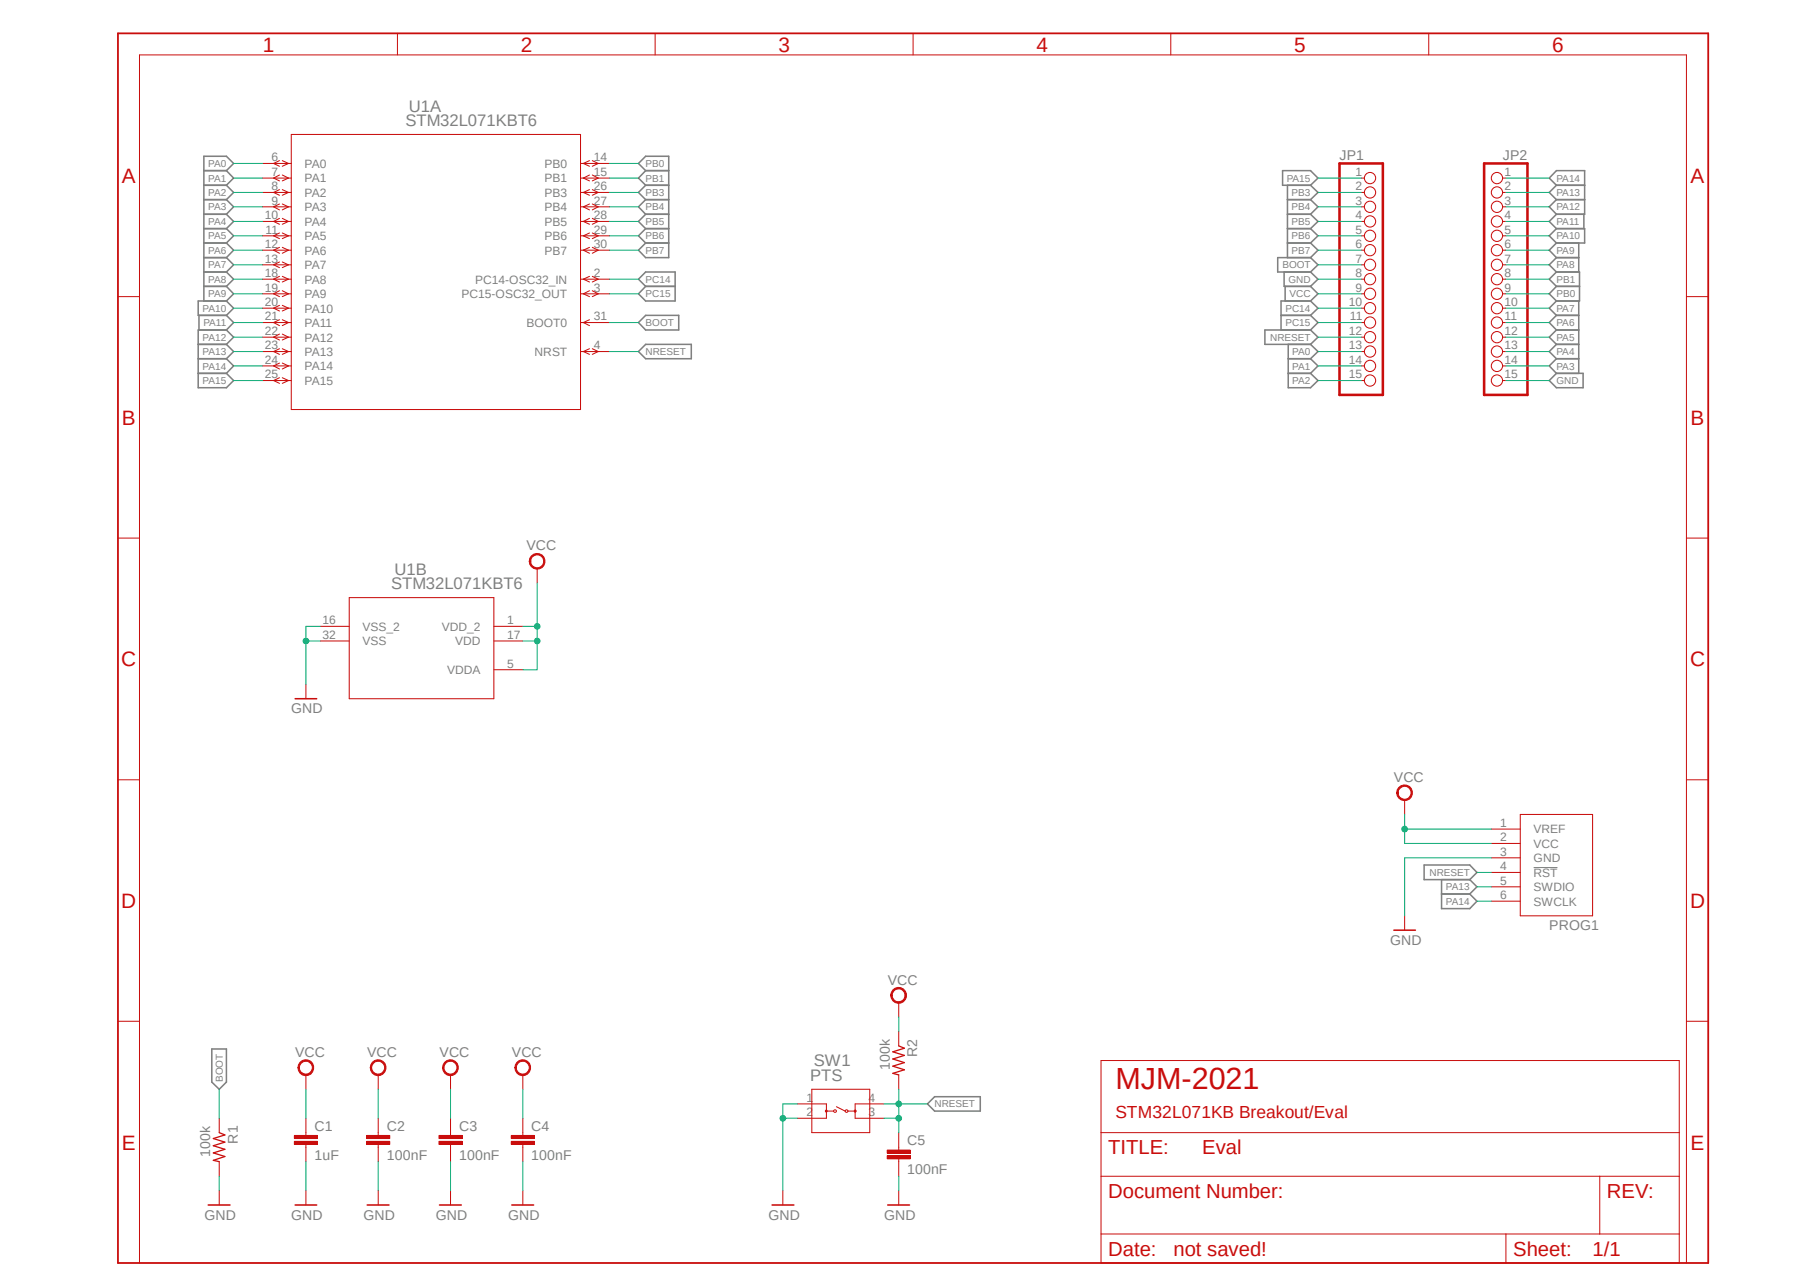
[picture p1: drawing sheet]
<svg xmlns="http://www.w3.org/2000/svg" width="297mm" height="210mm" viewBox="0 0 297 210" stroke-linecap="round" stroke-linejoin="round" font-family="sans-serif">
<path d="M18.9 5.2l263.4 203.7M282.3 5.2l-263.4 203.7" fill="none" stroke="#fff" stroke-width=".17"/>
<path d="M253.2 143.1h3.9" fill="none" stroke="#808080" stroke-width=".17"/>
<g fill="none" stroke="#808080" stroke-width=".25">
<path d="M33.7 28.2h3.7M33.7 30.6h3.7M33.7 32.9h3.7M33.7 35.3h3.7M33.7 37.7h3.7M37.4 28.2l1.2-1.2-1.2-1.2h-3.7v23.9M37.4 28.2l1.2 1.2-1.2 1.2M37.4 30.6l1.2 1.1-1.2 1.2M37.4 32.9l1.2 1.2-1.2 1.2M37.4 35.3l1.2 1.2-1.2 1.2M37.4 37.7l1.2 1.2-1.2 1.2M106.6 28.2l-1.2-1.2 1.2-1.2h3.8v16.7h-3.8l-1.2-1.2 1.2-1.2"/>
<path d="M106.6 28.2h3.8M106.6 30.6h3.8M106.6 32.9h3.8M106.6 35.3h3.8M106.6 37.7h3.8M106.6 28.2l-1.2 1.2 1.2 1.2M106.6 30.6l-1.2 1.1 1.2 1.2M106.6 32.9l-1.2 1.2 1.2 1.2M106.6 35.3l-1.2 1.2 1.2 1.2M106.6 37.7l-1.2 1.2 1.2 1.2M211.8 28.2h4.6l1.2 1.2-1.2 1.2h-4.6zM212.6 32.9h3.8"/>
<path d="M212.6 35.3h3.8M212.6 37.7h3.8M212.6 30.6v11.9M216.4 30.6l1.2 1.1-1.2 1.2M216.4 32.9l1.2 1.2-1.2 1.2M216.4 35.3l1.2 1.2-1.2 1.2M216.4 37.7l1.2 1.2-1.2 1.2M257 30.6l-1.2-1.2 1.2-1.2h4.6v7.1h-4.6M257 30.6h4.6M257 32.9h4.6M257 37.7h4.6v2.4h-4.6M257 37.7l-1.2 1.2 1.2 1.2"/>
<path d="M257 32.9l-1.2 1.2 1.2 1.2M257 30.6l-1.2 1.1 1.2 1.2M257 35.3l-1.2 1.2 1.2 1.2M261.5 35.3v2.4M32.7 56.8h4.7M32.7 59.2h4.7M32.9 52v2.4M33.7 47.2h3.7M33.7 44.9h3.7M33.7 42.5h3.7M33.7 40.1h3.7M37.4 54.4h-4.7v9.6h4.7l1.2-1.2-1.2-1.2"/>
<path d="M37.4 49.7h-4.7v2.3h4.7M37.4 40.1l1.2 1.2-1.2 1.2M37.4 42.5l1.2 1.2-1.2 1.2M37.4 44.9l1.2 1.2-1.2 1.1M37.4 47.2l1.2 1.3-1.2 1.2M37.4 49.7l1.2 1.1-1.2 1.2M37.4 54.4l1.2 1.2-1.2 1.2M37.4 56.8l1.2 1.2-1.2 1.2M37.4 59.2l1.2 1.2-1.2 1.2M37.4 52l1.2 1.2-1.2 1.2M105.4 46.1l1.2-1.2h4.9v4.8h-4.9l-1.2-1.2 1.2-1.3zM105.4 58l1.2-1.2h7.5v2.4h-7.5z"/>
<path d="M105.4 53.2l1.2-1.2h5.5v2.4h-5.5zM106.6 47.2h4.9M106.6 40.1h3.8M211.5 52h4.9M212 44.9v2.3h4.4M212.2 47.2v2.5M212.6 40.1h3.8M212.7 56.8v7.2h3.7l1.2-1.2-1.2-1.2M212.7 59.2h3.7M216.4 44.9l1.2 1.2-1.2 1.1M216.4 42.5h-5.5v2.4h5.5M216.4 47.2l1.2 1.3-1.2 1.2"/>
<path d="M216.4 49.7h-4.9v4.7M216.4 54.4h-7.6v2.4h7.6M216.4 54.4l1.2 1.2-1.2 1.2M216.4 42.5l1.2 1.2-1.2 1.2M216.4 56.8l1.2 1.2-1.2 1.2M216.4 59.2l1.2 1.2-1.2 1.2M216.4 40.1l1.2 1.2-1.2 1.2M216.4 49.7l1.2 1.1-1.2 1.2M216.4 52l1.2 1.2-1.2 1.2M257 47.2h3.8M257 44.9h3.8v4.8h-3.8M257 56.8h3.6"/>
<path d="M257 59.2h3.6M257 54.4h3.6M257 52h3.6M257 42.5h3.6M257 59.2l-1.2 1.2 1.2 1.2M257 56.8l-1.2 1.2 1.2 1.2M257 54.4l-1.2 1.2 1.2 1.2M257 52l-1.2 1.2 1.2 1.2M257 49.7l-1.2 1.1 1.2 1.2M257 42.5l-1.2 1.2 1.2 1.2M257 40.1l-1.2 1.2 1.2 1.2M257 47.2l-1.2 1.3 1.2 1.2"/>
<path d="M257 44.9l-1.2 1.2 1.2 1.1M260.6 40.1v4.8M260.6 49.7v11.9M32.7 61.6h4.7M212.7 61.6h3.7M255.8 62.8l1.2-1.2h4.4v2.4h-4.4zM235.1 142.7h7.6l1.1 1.2-1.1 1.2h-7.6zM238 147.5h4.7M238 145.1v4.8h4.7l1.1-1.2-1.1-1.2M242.7 145.1l1.1 1.2-1.1 1.2M35 173.1h2.4v5.4l-1.2 1.2-1.2-1.2zM153.1 182.1l1.2-1.2h7.5v2.4h-7.5z"/>
</g>
<path d="M127.5 198.8h3.6" fill="none" stroke="#c90d0c" stroke-width=".25"/>
<path d="M148.4 170.2v2.4M148.4 177.3v2.4M129.2 196.4v2.4M148.4 189.3v.4M148.4 191.2v.4" fill="none" stroke="#c90d0c" stroke-width=".17"/>
<path d="M148.4 172.6l.9 .3-1.9 .6 1.9 .6-1.9 .6 1.9 .6-1.9 .6 1.9 .6-1.9 .6 1 .2" fill="none" stroke="#c90d0c" stroke-width=".21"/>
<path d="M146.5 190.7h3.8v.5h-3.8z" fill-rule="evenodd" fill="#c90d0c"/>
<path d="M146.5 190.7h3.8v.5h-3.8z" fill="none" stroke="#c90d0c" stroke-width=".17"/>
<path d="M146.5 189.7h3.8v.5h-3.8z" fill-rule="evenodd" fill="#c90d0c"/>
<g fill="none" stroke="#c90d0c" stroke-width=".17">
<path d="M65.6 5.5v3.6M108.2 5.5v3.6M150.7 5.5v3.6M193.3 5.5v3.6M235.9 5.5v3.6M19.5 48.9h3.5M278.4 48.9h3.6M19.5 88.8h3.5M278.4 88.8h3.6M19.5 128.7h3.5M278.4 128.7h3.6M19.5 168.5h3.5"/>
<path d="M181.8 175h95.4v33.4h-95.4zM278.4 168.5h3.6M36.2 184.5v2.4M36.2 191.6v2.5M36.2 196.4v2.4M86.3 186.9v.5M86.3 188.8v.5M146.5 189.7h3.8v.5h-3.8zM148.4 186.9v2.4M148.4 191.6v2.5M148.4 196.4v2.4M181.8 194.1h95.4"/>
<path d="M181.8 186.9h95.4M264.1 194.1v9.5M23 208.4v-199.3h255.4v199.3M181.8 203.6h95.4M248.6 203.6v4.8"/>
</g>
<path d="M34.4 198.8h3.6M146.6 198.8h3.6" fill="none" stroke="#c90d0c" stroke-width=".25"/>
<path d="M36.2 186.9l.9 .3-1.9 .6 1.9 .6-1.9 .6 1.9 .6-1.9 .6 1.9 .6-1.9 .6 1 .2" fill="none" stroke="#c90d0c" stroke-width=".21"/>
<path d="M19.5 5.5h262.5v202.9h-262.5z" fill="none" stroke="#c90d0c" stroke-width=".3"/>
<path d="M84.4 188.3h3.8v.5h-3.8z" fill-rule="evenodd" fill="#c90d0c"/>
<path d="M84.4 188.3h3.8v.5h-3.8z" fill="none" stroke="#c90d0c" stroke-width=".17"/>
<path d="M84.4 187.3h3.8v.5h-3.8z" fill-rule="evenodd" fill="#c90d0c"/>
<g fill="none" stroke="#c90d0c" stroke-width=".17">
<path d="M50.5 112.9v2.4M246.2 136.8h4.8M246.2 139.1h4.8M251 134.4h11.9v16.7h-11.9zM231.9 151.1v2.4M246.2 141.5h4.8M246.2 143.9h4.8M246.2 146.3h4.8M246.2 148.7h4.8M134 179.7h9.6v7.2h-9.6zM74.4 186.9v.5M74.4 188.8v.5"/>
<path d="M84.4 187.3h3.8v.5h-3.8zM86.3 184.5v2.4M86.3 189.3v2.3M86.3 196.4v2.4M131.7 182.1h4.7v2.4h-4.7M136.4 183.3h1.2M138.1 182.6l1.4 .7M139.5 183.3l.2 .2 .3-.2M139.5 183.3l.2-.2 .3 .2M140 183.3h1.2M146 182.1h-4.8v2.4h4.8"/>
<circle cx="137.9" cy="183.3" r=".23"/>
</g>
<path d="M48.7 115.3h3.6M230.1 153.5h3.6M84.5 198.8h3.6M136.4 183.2l.1 .1-.1 .1-.1-.1zM141.1 183.2l.2 .1-.1 .1z" fill="none" stroke="#c90d0c" stroke-width=".25"/>
<path d="M72.5 188.3h3.8v.5h-3.8z" fill-rule="evenodd" fill="#c90d0c"/>
<path d="M72.5 188.3h3.8v.5h-3.8z" fill="none" stroke="#c90d0c" stroke-width=".17"/>
<path d="M72.5 187.3h3.8v.5h-3.8z" fill-rule="evenodd" fill="#c90d0c"/>
<path d="M50.5 186.9v.5M50.5 188.8v.5M72.5 187.3h3.8v.5h-3.8zM74.4 184.5v2.4M74.4 189.3v2.3M74.4 196.4v2.4" fill="none" stroke="#c90d0c" stroke-width=".17"/>
<path d="M72.6 198.8h3.6" fill="none" stroke="#c90d0c" stroke-width=".25"/>
<path d="M48.6 188.3h3.8v.5h-3.8z" fill-rule="evenodd" fill="#c90d0c"/>
<path d="M48.6 188.3h3.8v.5h-3.8z" fill="none" stroke="#c90d0c" stroke-width=".17"/>
<path d="M48.6 187.3h3.8v.5h-3.8z" fill-rule="evenodd" fill="#c90d0c"/>
<path d="M48.6 187.3h3.8v.5h-3.8zM50.5 184.5v2.4M50.5 189.3v2.3M50.5 196.4v2.4" fill="none" stroke="#c90d0c" stroke-width=".17"/>
<path d="M48.7 198.8h3.6" fill="none" stroke="#c90d0c" stroke-width=".25"/>
<path d="M87.7 91.7a1.3 1.3 0 0 1 2.1 .2 1.3 1.3 0 0 1-.8 2 1.3 1.3 0 0 1-1.6-1.3h.2a1.09 1.09 0 0 1 1.4-1 1.09 1.09 0 0 1 .6 1.7 1.09 1.09 0 0 1-1.7 0l-.2-.3-.1-.4h-.2l.1-.5z" fill-rule="evenodd" fill="#c90d0c"/>
<path d="M87.7 91.7a1.3 1.3 0 0 1 2.1 .2 1.3 1.3 0 0 1-.8 2 1.3 1.3 0 0 1-1.6-1.3h.2a1.09 1.09 0 0 1 1.4-1 1.09 1.09 0 0 1 .6 1.7 1.09 1.09 0 0 1-1.7 0l-.2-.3-.1-.4h-.2l.1-.5zM88.7 93.8v2.4" fill="none" stroke="#c90d0c" stroke-width=".17"/>
<path d="M230.9 129.9a1.3 1.3 0 0 1 2.1 .2 1.3 1.3 0 0 1-.7 1.9 1.3 1.3 0 0 1-1.7-1.2h.2a1.07 1.07 0 0 1 1.4-1 1.07 1.07 0 0 1 .6 1.6 1.07 1.07 0 0 1-1.7 .1l-.2-.3-.1-.4h-.2l.1-.5z" fill-rule="evenodd" fill="#c90d0c"/>
<path d="M230.9 129.9a1.3 1.3 0 0 1 2.1 .2 1.3 1.3 0 0 1-.7 1.9 1.3 1.3 0 0 1-1.7-1.2h.2a1.07 1.07 0 0 1 1.4-1 1.07 1.07 0 0 1 .6 1.6 1.07 1.07 0 0 1-1.7 .1l-.2-.3-.1-.4h-.2l.1-.5zM231.9 132v2.4" fill="none" stroke="#c90d0c" stroke-width=".17"/>
<path d="M49.5 175.3a1.3 1.3 0 0 1 2.1 .1 1.3 1.3 0 0 1-.7 2 1.3 1.3 0 0 1-1.7-1.3h.2a1.09 1.09 0 0 1 1.5-1 1.09 1.09 0 0 1 .4 1.8 1.09 1.09 0 0 1-1.8-.4l-.1-.4h-.2l.1-.4z" fill-rule="evenodd" fill="#c90d0c"/>
<path d="M49.5 175.3a1.3 1.3 0 0 1 2.1 .1 1.3 1.3 0 0 1-.7 2 1.3 1.3 0 0 1-1.7-1.3h.2a1.09 1.09 0 0 1 1.5-1 1.09 1.09 0 0 1 .4 1.8 1.09 1.09 0 0 1-1.8-.4l-.1-.4h-.2l.1-.4zM50.5 177.3v2.4" fill="none" stroke="#c90d0c" stroke-width=".17"/>
<path d="M73.4 175.3a1.3 1.3 0 0 1 2.1 .1 1.3 1.3 0 0 1-.8 2 1.3 1.3 0 0 1-1.6-1.3h.2a1.09 1.09 0 0 1 1.5-1 1.09 1.09 0 0 1 .3 1.8 1.09 1.09 0 0 1-1.7-.4l-.1-.4h-.2l.1-.4z" fill-rule="evenodd" fill="#c90d0c"/>
<path d="M73.4 175.3a1.3 1.3 0 0 1 2.1 .1 1.3 1.3 0 0 1-.8 2 1.3 1.3 0 0 1-1.6-1.3h.2a1.09 1.09 0 0 1 1.5-1 1.09 1.09 0 0 1 .3 1.8 1.09 1.09 0 0 1-1.7-.4l-.1-.4h-.2l.1-.4zM74.4 177.3v2.4" fill="none" stroke="#c90d0c" stroke-width=".17"/>
<path d="M85.3 175.3a1.3 1.3 0 0 1 2.1 .1 1.3 1.3 0 0 1-.7 2 1.3 1.3 0 0 1-1.7-1.3h.2a1.09 1.09 0 0 1 1.5-1 1.09 1.09 0 0 1 .4 1.8 1.09 1.09 0 0 1-1.8-.4l-.1-.4h-.2l.1-.4z" fill-rule="evenodd" fill="#c90d0c"/>
<path d="M85.3 175.3a1.3 1.3 0 0 1 2.1 .1 1.3 1.3 0 0 1-.7 2 1.3 1.3 0 0 1-1.7-1.3h.2a1.09 1.09 0 0 1 1.5-1 1.09 1.09 0 0 1 .4 1.8 1.09 1.09 0 0 1-1.8-.4l-.1-.4h-.2l.1-.4zM86.3 177.3v2.4" fill="none" stroke="#c90d0c" stroke-width=".17"/>
<path d="M147.4 163.3a1.32 1.32 0 0 1 2.1 .3 1.32 1.32 0 0 1-.8 1.9 1.32 1.32 0 0 1-1.7-1.3h.3a1.07 1.07 0 0 1 1.4-1 1.07 1.07 0 0 1 .4 1.7 1.07 1.07 0 0 1-1.7-.3l-.1-.4h-.3z" fill-rule="evenodd" fill="#c90d0c"/>
<g fill="none" stroke="#c90d0c" stroke-width=".17">
<path d="M43.3 27h4.8M43.3 29.4h4.8M43.3 31.7h4.8M43.3 34.1h4.8M43.3 36.5h4.8M43.3 38.9h4.8M46.1 26.5l-.9 .5 .9 .4M46.1 28.9l-.9 .5 .9 .4M46.1 31.3l-.9 .4 .9 .5M46.1 33.7l-.9 .4 .9 .5M46.1 36l-.9 .5 .9 .5M46.1 38.4l-.9 .5 .9 .5"/>
<path d="M46.6 26.5l1 .5-1 .4M46.6 28.9l1 .5-1 .4M46.6 31.3l1 .4-1 .5M46.6 33.7l1 .4-1 .5M46.6 36l1 .5-1 .5M46.6 38.4l1 .5-1 .5M48.1 22.2h47.7v45.4h-47.7zM95.8 27h4.8M95.8 29.4h4.8M95.8 31.7h4.8M95.8 34.1h4.8M95.8 36.5h4.8"/>
<path d="M95.8 38.9h4.8M97.3 26.5l-1 .5 1 .4M97.3 28.9l-1 .5 1 .4M97.3 31.3l-1 .4 1 .5M97.3 33.7l-1 .4 1 .5M97.3 36l-1 .5 1 .5M97.3 38.4l-1 .5 1 .5M97.8 26.5l1 .5-1 .4M97.8 28.9l1 .5-1 .4M97.8 31.3l1 .4-1 .5M97.8 33.7l1 .4-1 .5M97.8 36l1 .5-1 .5"/>
<path d="M97.8 38.4l1 .5-1 .5M43.3 41.3h4.8M43.3 43.7h4.8M43.3 46.1h4.8M43.3 48.5h4.8M43.3 50.8h4.8M43.3 53.2h4.8M43.3 55.6h4.8M43.3 58h4.8M46.1 40.8l-.9 .5 .9 .5M46.1 43.2l-.9 .5 .9 .5M46.1 45.6l-.9 .5 .9 .4"/>
<path d="M46.1 48l-.9 .5 .9 .4M46.1 50.4l-.9 .4 .9 .5M46.1 52.7l-.9 .5 .9 .5M46.1 55.1l-.9 .5 .9 .5M46.1 57.5l-.9 .5 .9 .5M46.1 59.9l-.9 .5 .9 .5M46.6 40.8l1 .5-1 .5M46.6 43.2l1 .5-1 .5M46.6 45.6l1 .5-1 .4M46.6 48l1 .5-1 .4M46.6 50.4l1 .4-1 .5M46.6 52.7l1 .5-1 .5"/>
<path d="M46.6 55.1l1 .5-1 .5M46.6 57.5l1 .5-1 .5M46.6 59.9l1 .5-1 .5M95.8 41.3h4.8M95.8 46.1h4.8M95.8 48.5h4.8M95.8 53.2h4.8M95.8 58h4.8M97.3 40.8l-1 .5 1 .5M97.3 45.6l-1 .5 1 .4M97.3 48l-1 .5 1 .4M97.3 52.7l-1 .5 1 .5"/>
<path d="M97.3 57.5l-1 .5 1 .5M97.8 40.8l1 .5-1 .5M97.8 45.6l1 .5-1 .4M97.8 48l1 .5-1 .4M97.8 57.5l1 .5-1 .5M43.3 60.4h4.8M43.3 62.8h4.8M46.1 62.3l-.9 .5 .9 .4M46.6 62.3l1 .5-1 .4M57.7 98.6h23.8v16.7h-23.8zM52.9 103.3h4.8M52.9 105.7h4.8"/>
<path d="M81.5 103.3h4.8M81.5 105.7h4.8M81.5 110.5h4.8M147.4 163.3a1.32 1.32 0 0 1 2.1 .3 1.32 1.32 0 0 1-.8 1.9 1.32 1.32 0 0 1-1.7-1.3h.3a1.07 1.07 0 0 1 1.4-1 1.07 1.07 0 0 1 .4 1.7 1.07 1.07 0 0 1-1.7-.3l-.1-.4h-.3zM148.4 165.4v2.4M62.4 186.9v.5M62.4 188.8v.5"/>
</g>
<path d="M60.5 188.3h3.8v.5h-3.8z" fill-rule="evenodd" fill="#c90d0c"/>
<path d="M60.5 188.3h3.8v.5h-3.8z" fill="none" stroke="#c90d0c" stroke-width=".17"/>
<path d="M60.5 187.3h3.8v.5h-3.8z" fill-rule="evenodd" fill="#c90d0c"/>
<path d="M60.5 187.3h3.8v.5h-3.8zM62.4 184.5v2.4M62.4 189.3v2.3M62.4 196.4v2.4" fill="none" stroke="#c90d0c" stroke-width=".17"/>
<path d="M60.6 198.8h3.6" fill="none" stroke="#c90d0c" stroke-width=".25"/>
<path d="M61.5 175.3a1.3 1.3 0 0 1 2 .1 1.3 1.3 0 0 1-.7 2 1.3 1.3 0 0 1-1.7-1.3h.2a1.09 1.09 0 0 1 1.5-1 1.09 1.09 0 0 1 .4 1.8 1.09 1.09 0 0 1-1.8-.4l-.1-.4h-.2l.1-.4z" fill-rule="evenodd" fill="#c90d0c"/>
<g fill="none" stroke="#c90d0c" stroke-width=".17">
<path d="M224.7 29.4h.6M224.7 31.7h.6M224.7 34.1h.6M224.7 36.5h.6M224.7 38.9h.6M248.1 29.4h.5M248.1 31.7h.5M248.1 34.1h.5M248.1 36.5h.5M248.1 38.9h.5M224.7 41.3h.6M224.7 43.7h.6"/>
<path d="M224.7 46.1h.6M224.7 48.5h.6M224.7 50.8h.6M224.7 53.2h.6M224.7 55.6h.6M224.7 58h.6M248.1 41.3h.5M248.1 43.7h.5M248.1 46.1h.5M248.1 48.5h.5M248.1 50.8h.5M248.1 53.2h.5"/>
<path d="M248.1 55.6h.5M248.1 58h.5M224.7 60.4h.6M224.7 62.8h.6M248.1 60.4h.5M248.1 62.8h.5M61.5 175.3a1.3 1.3 0 0 1 2 .1 1.3 1.3 0 0 1-.7 2 1.3 1.3 0 0 1-1.7-1.3h.2a1.09 1.09 0 0 1 1.5-1 1.09 1.09 0 0 1 .4 1.8 1.09 1.09 0 0 1-1.8-.4l-.1-.4h-.2l.1-.4zM62.4 177.3v2.4"/>
<circle cx="226.2" cy="34.1" r=".93"/>
<circle cx="226.2" cy="29.4" r=".93"/>
<circle cx="226.2" cy="36.5" r=".93"/>
<circle cx="226.2" cy="38.9" r=".93"/>
<circle cx="226.2" cy="31.8" r=".93"/>
<circle cx="247.1" cy="34.1" r=".93"/>
<circle cx="247.1" cy="36.5" r=".93"/>
<circle cx="247.1" cy="31.8" r=".93"/>
<circle cx="247.1" cy="29.4" r=".93"/>
<circle cx="247.1" cy="38.9" r=".93"/>
<circle cx="226.2" cy="43.7" r=".93"/>
<circle cx="226.2" cy="41.3" r=".93"/>
<circle cx="226.2" cy="53.2" r=".93"/>
<circle cx="226.2" cy="58" r=".93"/>
<circle cx="226.2" cy="46.1" r=".93"/>
<circle cx="226.2" cy="50.8" r=".93"/>
<circle cx="226.2" cy="48.5" r=".93"/>
<circle cx="226.2" cy="55.6" r=".93"/>
<circle cx="247.1" cy="43.7" r=".93"/>
<circle cx="247.1" cy="41.3" r=".93"/>
<circle cx="247.1" cy="53.2" r=".93"/>
<circle cx="247.1" cy="58" r=".93"/>
<circle cx="247.1" cy="46.1" r=".93"/>
<circle cx="247.1" cy="50.8" r=".93"/>
<circle cx="247.1" cy="55.6" r=".93"/>
<circle cx="247.1" cy="48.5" r=".93"/>
<circle cx="226.2" cy="62.8" r=".93"/>
<circle cx="226.2" cy="60.4" r=".93"/>
<circle cx="247.1" cy="60.4" r=".93"/>
<circle cx="247.1" cy="62.8" r=".93"/>
</g>
<path d="M221.1 27h7.2v38.2h-7.2zM245 27h7.2v38.2h-7.2z" fill="none" stroke="#c90d0c" stroke-width=".42"/>
<path d="M129.2 184.5h2.5M131.7 182.1h-2.5v14.3" fill="none" stroke="#0dab76" stroke-width=".17"/>
<circle cx="129.2" cy="184.5" r=".46" fill="#0dab76"/>
<g fill="none" stroke="#0dab76" stroke-width=".17">
<path d="M50.5 105.7h2.4M52.9 103.3h-2.4v9.6M36.2 194.1v2.3M50.5 191.6v4.8M74.4 191.6v4.8M86.3 191.6v4.8M148.4 194.1v2.3"/>
<circle cx="129.2" cy="184.5" r=".46"/>
</g>
<circle cx="50.5" cy="105.7" r=".46" fill="#0dab76"/>
<g fill="none" stroke="#0dab76" stroke-width=".17">
<path d="M217.6 46.1h7.1M248.6 62.8h7.2M231.9 134.4v4.7h14.3M231.9 136.8h14.3M246.2 141.5h-14.3v9.6M62.4 191.6v4.8"/>
<circle cx="50.5" cy="105.7" r=".46"/>
</g>
<circle cx="231.9" cy="136.8" r=".46" fill="#0dab76"/>
<g fill="none" stroke="#0dab76" stroke-width=".17">
<path d="M88.7 96.2v9.5h-2.4M86.3 103.3h2.4M50.5 179.7v4.8M74.4 179.7v4.8M86.3 179.7v4.8M148.4 167.8v2.4"/>
<circle cx="231.9" cy="136.8" r=".46"/>
</g>
<circle cx="88.7" cy="103.3" r=".46" fill="#0dab76"/>
<g fill="none" stroke="#0dab76" stroke-width=".17">
<path d="M88.7 105.7v4.8h-2.4"/>
<circle cx="88.7" cy="103.3" r=".46"/>
</g>
<circle cx="88.7" cy="105.7" r=".46" fill="#0dab76"/>
<g fill="none" stroke="#0dab76" stroke-width=".17">
<path d="M100.6 58h4.8M217.6 48.5h7.1M243.8 143.9h2.4M62.4 179.7v4.8M148.4 179.7v4.8h-2.4M146 182.1h2.4"/>
<circle cx="88.7" cy="105.7" r=".46"/>
</g>
<circle cx="148.4" cy="182.1" r=".46" fill="#0dab76"/>
<g fill="none" stroke="#0dab76" stroke-width=".17">
<path d="M148.4 184.5v2.4"/>
<circle cx="148.4" cy="182.1" r=".46"/>
</g>
<circle cx="148.4" cy="184.5" r=".46" fill="#0dab76"/>
<g fill="none" stroke="#0dab76" stroke-width=".17">
<path d="M38.6 27h4.7M38.6 29.4h4.7M38.6 31.7h4.7M38.6 34.1h4.7M38.6 36.5h4.7M38.6 38.9h4.7M100.6 27h4.8M100.6 29.4h4.8M100.6 31.7h4.8M100.6 34.1h4.8M100.6 36.5h4.8M100.6 38.9h4.8"/>
<path d="M217.6 29.4h7.1M217.6 31.7h7.1M217.6 34.1h7.1M217.6 36.5h7.1M217.6 38.9h7.1M248.6 29.4h7.2M248.6 31.7h7.2M248.6 34.1h7.2M248.6 36.5h7.2M248.6 38.9h7.2M38.6 55.6h4.7M38.6 53.2h4.7"/>
<path d="M38.6 43.7h4.7M38.6 58h4.7M38.6 41.3h4.7M38.6 50.8h4.7M38.6 46.1h4.7M38.6 48.5h4.7M100.6 53.2h4.8M100.6 41.3h4.8M100.6 46.1h4.8M100.6 48.5h4.8M217.6 55.6h7.1M217.6 53.2h7.1"/>
<path d="M217.6 43.7h7.1M217.6 58h7.1M217.6 41.3h7.1M217.6 50.8h7.1M248.6 55.6h7.2M248.6 53.2h7.2M248.6 43.7h7.2M248.6 58h7.2M248.6 41.3h7.2M248.6 50.8h7.2M248.6 46.1h7.2M248.6 48.5h7.2"/>
<path d="M38.6 60.4h4.7M38.6 62.8h4.7M217.6 60.4h7.1M217.6 62.8h7.1M248.6 60.4h7.2M243.8 146.3h2.4M243.8 148.7h2.4M36.2 179.7v4.8M148.4 182.1h4.7"/>
<circle cx="148.4" cy="184.5" r=".46"/>
</g>
<text font-size="5" fill="#c90d0c" x="184.1" y="179.7">MJM-2021</text>
<g font-size="3.4" fill="#c90d0c">
<text x="43.4" y="8.5">1</text>
<text x="86" y="8.5">2</text>
<text x="128.5" y="8.5">3</text>
<text x="171.1" y="8.5">4</text>
<text x="213.7" y="8.5">5</text>
<text x="256.2" y="8.5">6</text>
<text x="20.1" y="30.2">A</text>
<text x="279.1" y="30.2">A</text>
<text x="20.1" y="70.1">B</text>
<text x="279.1" y="70.1">B</text>
<text x="20" y="109.9">C</text>
<text x="279" y="109.9">C</text>
<text x="20" y="149.8">D</text>
<text x="279" y="149.8">D</text>
<text x="20.1" y="189.7">E</text>
<text x="279.1" y="189.7">E</text>
</g>
<g font-size="3.3" fill="#c90d0c">
<text x="183" y="190.5">TITLE:</text>
<text x="198.5" y="190.5">Eval</text>
<text x="183" y="197.6">Document Number:</text>
<text x="265.3" y="197.6">REV:</text>
<text x="183" y="207.2">Date:</text>
<text x="193.7" y="207.2">not saved!</text>
<text x="249.8" y="207.2">Sheet:</text>
<text x="262.9" y="207.2">1/1</text>
</g>
<text font-size="2.9" fill="#c90d0c" x="184.1" y="184.5">STM32L071KB Breakout/Eval</text>
<g font-size="2.8" fill="#808080">
<text x="66.9" y="20.8">STM32L071KBT6</text>
<text x="67.5" y="18.4">U1A</text>
<text x="65.1" y="94.8">U1B</text>
<text x="64.6" y="97.2">STM32L071KBT6</text>
<text x="133.8" y="178.3">PTS</text>
<text x="134.4" y="175.9">SW1</text>
</g>
<g font-size="2.3" fill="#808080">
<text x="221.2" y="26.4">JP1</text>
<text x="248.1" y="26.4">JP2</text>
<text x="86.9" y="90.8">VCC</text>
<text x="48.1" y="117.7">GND</text>
<text x="230.1" y="129">VCC</text>
<text x="229.5" y="155.9">GND</text>
<text x="255.8" y="153.5">PROG1</text>
<text x="146.6" y="162.4">VCC</text>
<text x="48.7" y="174.4">VCC</text>
<text x="60.6" y="174.4">VCC</text>
<text x="72.6" y="174.4">VCC</text>
<text x="84.5" y="174.4">VCC</text>
<text x="146.9" y="176.5" transform="rotate(-90 146.9 176.5)">100k</text>
<text x="151.4" y="174.4" transform="rotate(-90 151.4 174.4)">R2</text>
<text x="34.7" y="190.8" transform="rotate(-90 34.7 190.8)">100k</text>
<text x="39.2" y="188.7" transform="rotate(-90 39.2 188.7)">R1</text>
<text x="51.9" y="191.3">1uF</text>
<text x="51.9" y="186.5">C1</text>
<text x="63.9" y="191.3">100nF</text>
<text x="63.9" y="186.5">C2</text>
<text x="75.8" y="191.3">100nF</text>
<text x="75.8" y="186.5">C3</text>
<text x="87.7" y="191.3">100nF</text>
<text x="87.7" y="186.5">C4</text>
<text x="149.8" y="188.9">C5</text>
<text x="149.8" y="193.7">100nF</text>
<text x="33.8" y="201.2">GND</text>
<text x="48.1" y="201.2">GND</text>
<text x="60" y="201.2">GND</text>
<text x="72" y="201.2">GND</text>
<text x="83.9" y="201.2">GND</text>
<text x="126.9" y="201.2">GND</text>
<text x="146" y="201.2">GND</text>
</g>
<g font-size="2" fill="#808080">
<text x="44.8" y="26.6">6</text>
<text x="44.8" y="29">7</text>
<text x="50.3" y="27.7">PA0</text>
<text x="89.9" y="27.7">PB0</text>
<text x="98" y="26.6">14</text>
<text x="98" y="29">15</text>
<text x="223.8" y="29">1</text>
<text x="248.4" y="29">1</text>
<text x="44.8" y="31.4">8</text>
<text x="44.8" y="33.8">9</text>
<text x="50.3" y="30.1">PA1</text>
<text x="50.3" y="32.5">PA2</text>
<text x="50.3" y="34.8">PA3</text>
<text x="89.9" y="30.1">PB1</text>
<text x="89.9" y="32.5">PB3</text>
<text x="89.9" y="34.8">PB4</text>
<text x="98" y="31.4">26</text>
<text x="98" y="33.8">27</text>
<text x="223.8" y="31.4">2</text>
<text x="223.8" y="33.8">3</text>
<text x="248.4" y="31.4">2</text>
<text x="248.4" y="33.8">3</text>
<text x="43.7" y="36.2">10</text>
<text x="43.7" y="41">12</text>
<text x="43.9" y="38.6">11</text>
<text x="50.3" y="37.3">PA4</text>
<text x="50.3" y="39.6">PA5</text>
<text x="50.3" y="42">PA6</text>
<text x="89.9" y="37.3">PB5</text>
<text x="89.9" y="39.6">PB6</text>
<text x="98" y="36.2">28</text>
<text x="98" y="38.6">29</text>
<text x="98" y="41">30</text>
<text x="223.8" y="36.2">4</text>
<text x="223.8" y="38.6">5</text>
<text x="223.8" y="41">6</text>
<text x="248.4" y="36.2">4</text>
<text x="248.4" y="38.6">5</text>
<text x="248.4" y="41">6</text>
<text x="43.7" y="43.3">13</text>
<text x="43.7" y="45.7">18</text>
<text x="50.3" y="44.4">PA7</text>
<text x="50.3" y="46.8">PA8</text>
<text x="78.4" y="46.8">PC14-OSC32_IN</text>
<text x="89.9" y="42">PB7</text>
<text x="98" y="45.7">2</text>
<text x="223.8" y="43.3">7</text>
<text x="223.8" y="45.7">8</text>
<text x="248.4" y="43.3">7</text>
<text x="248.4" y="45.7">8</text>
<text x="43.7" y="48.1">19</text>
<text x="43.7" y="50.5">20</text>
<text x="43.7" y="52.9">21</text>
<text x="50.3" y="49.2">PA9</text>
<text x="50.3" y="51.6">PA10</text>
<text x="50.3" y="53.9">PA11</text>
<text x="76.2" y="49.2">PC15-OSC32_OUT</text>
<text x="86.9" y="53.9">BOOT0</text>
<text x="98" y="48.1">3</text>
<text x="98" y="52.9">31</text>
<text x="222.7" y="50.5">10</text>
<text x="222.8" y="52.9">11</text>
<text x="223.8" y="48.1">9</text>
<text x="248.4" y="48.1">9</text>
<text x="248.4" y="50.5">10</text>
<text x="248.4" y="52.9">11</text>
<text x="43.7" y="55.3">22</text>
<text x="43.7" y="57.7">23</text>
<text x="50.3" y="56.3">PA12</text>
<text x="50.3" y="58.7">PA13</text>
<text x="88.3" y="58.7">NRST</text>
<text x="98" y="57.7">4</text>
<text x="222.7" y="55.3">12</text>
<text x="222.7" y="57.7">13</text>
<text x="248.4" y="55.3">12</text>
<text x="248.4" y="57.7">13</text>
<text x="43.7" y="60.1">24</text>
<text x="43.7" y="62.4">25</text>
<text x="50.3" y="61.1">PA14</text>
<text x="50.3" y="63.5">PA15</text>
<text x="222.7" y="60.1">14</text>
<text x="222.7" y="62.4">15</text>
<text x="248.4" y="60.1">14</text>
<text x="248.4" y="62.4">15</text>
<text x="53.3" y="103">16</text>
<text x="53.3" y="105.4">32</text>
<text x="59.9" y="104.1">VSS_2</text>
<text x="59.9" y="106.5">VSS</text>
<text x="72.9" y="104.1">VDD_2</text>
<text x="75.1" y="106.5">VDD</text>
<text x="83.7" y="103">1</text>
<text x="83.7" y="105.4">17</text>
<text x="73.8" y="111.3">VDDA</text>
<text x="83.7" y="110.2">5</text>
<text x="247.7" y="136.4">1</text>
<text x="253.2" y="137.5">VREF</text>
<text x="247.7" y="138.8">2</text>
<text x="247.7" y="141.2">3</text>
<text x="247.7" y="143.6">4</text>
<text x="253.2" y="139.9">VCC</text>
<text x="253.2" y="142.2">GND</text>
<text x="247.7" y="146">5</text>
<text x="247.7" y="148.4">6</text>
<text x="253.2" y="144.7">RST</text>
<text x="253.2" y="147">SWDIO</text>
<text x="253.2" y="149.4">SWCLK</text>
<text x="133.1" y="181.8">1</text>
<text x="133.1" y="184.1">2</text>
<text x="143.4" y="181.8">4</text>
<text x="143.4" y="184.1">3</text>
</g>
<g font-size="1.7" fill="#808080">
<text x="34.4" y="27.6">PA0</text>
<text x="34.4" y="30">PA1</text>
<text x="106.6" y="27.6">PB0</text>
<text x="106.6" y="30">PB1</text>
<text x="212.4" y="30">PA15</text>
<text x="257" y="30">PA14</text>
<text x="34.4" y="32.3">PA2</text>
<text x="34.4" y="34.7">PA3</text>
<text x="106.6" y="32.3">PB3</text>
<text x="106.6" y="34.7">PB4</text>
<text x="213.2" y="32.3">PB3</text>
<text x="213.2" y="34.7">PB4</text>
<text x="257" y="34.7">PA12</text>
<text x="257" y="32.3">PA13</text>
<text x="34.4" y="37.1">PA4</text>
<text x="34.4" y="39.5">PA5</text>
<text x="34.4" y="41.9">PA6</text>
<text x="106.6" y="37.1">PB5</text>
<text x="106.6" y="39.5">PB6</text>
<text x="106.6" y="41.9">PB7</text>
<text x="213.2" y="37.1">PB5</text>
<text x="213.2" y="39.5">PB6</text>
<text x="213.2" y="41.9">PB7</text>
<text x="257" y="41.9">PA9</text>
<text x="257" y="39.5">PA10</text>
<text x="257" y="37.1">PA11</text>
<text x="34.4" y="44.3">PA7</text>
<text x="34.4" y="46.7">PA8</text>
<text x="106.6" y="46.7">PC14</text>
<text x="211.8" y="44.3">BOOT</text>
<text x="212.7" y="46.7">GND</text>
<text x="257" y="44.3">PA8</text>
<text x="257" y="46.7">PB1</text>
<text x="33.4" y="51.4">PA10</text>
<text x="33.6" y="53.8">PA11</text>
<text x="34.4" y="49.1">PA9</text>
<text x="106.6" y="53.8">BOOT</text>
<text x="106.6" y="49.1">PC15</text>
<text x="212.2" y="51.4">PC14</text>
<text x="212.2" y="53.8">PC15</text>
<text x="212.9" y="49.1">VCC</text>
<text x="257" y="53.8">PA6</text>
<text x="257" y="51.4">PA7</text>
<text x="257" y="49.1">PB0</text>
<text x="33.4" y="56.2">PA12</text>
<text x="33.4" y="58.6">PA13</text>
<text x="106.6" y="58.6">NRESET</text>
<text x="209.7" y="56.2">NRESET</text>
<text x="213.4" y="58.6">PA0</text>
<text x="257" y="58.6">PA4</text>
<text x="257" y="56.2">PA5</text>
<text x="33.4" y="61">PA14</text>
<text x="33.4" y="63.4">PA15</text>
<text x="213.4" y="61">PA1</text>
<text x="213.4" y="63.4">PA2</text>
<text x="257" y="63.4">GND</text>
<text x="257" y="61">PA3</text>
<text x="236" y="144.5">NRESET</text>
<text x="238.7" y="146.9">PA13</text>
<text x="238.7" y="149.3">PA14</text>
<text x="36.8" y="178.5" transform="rotate(-90 36.8 178.5)">BOOT</text>
<text x="154.3" y="182.7">NRESET</text>
</g>
</svg>
